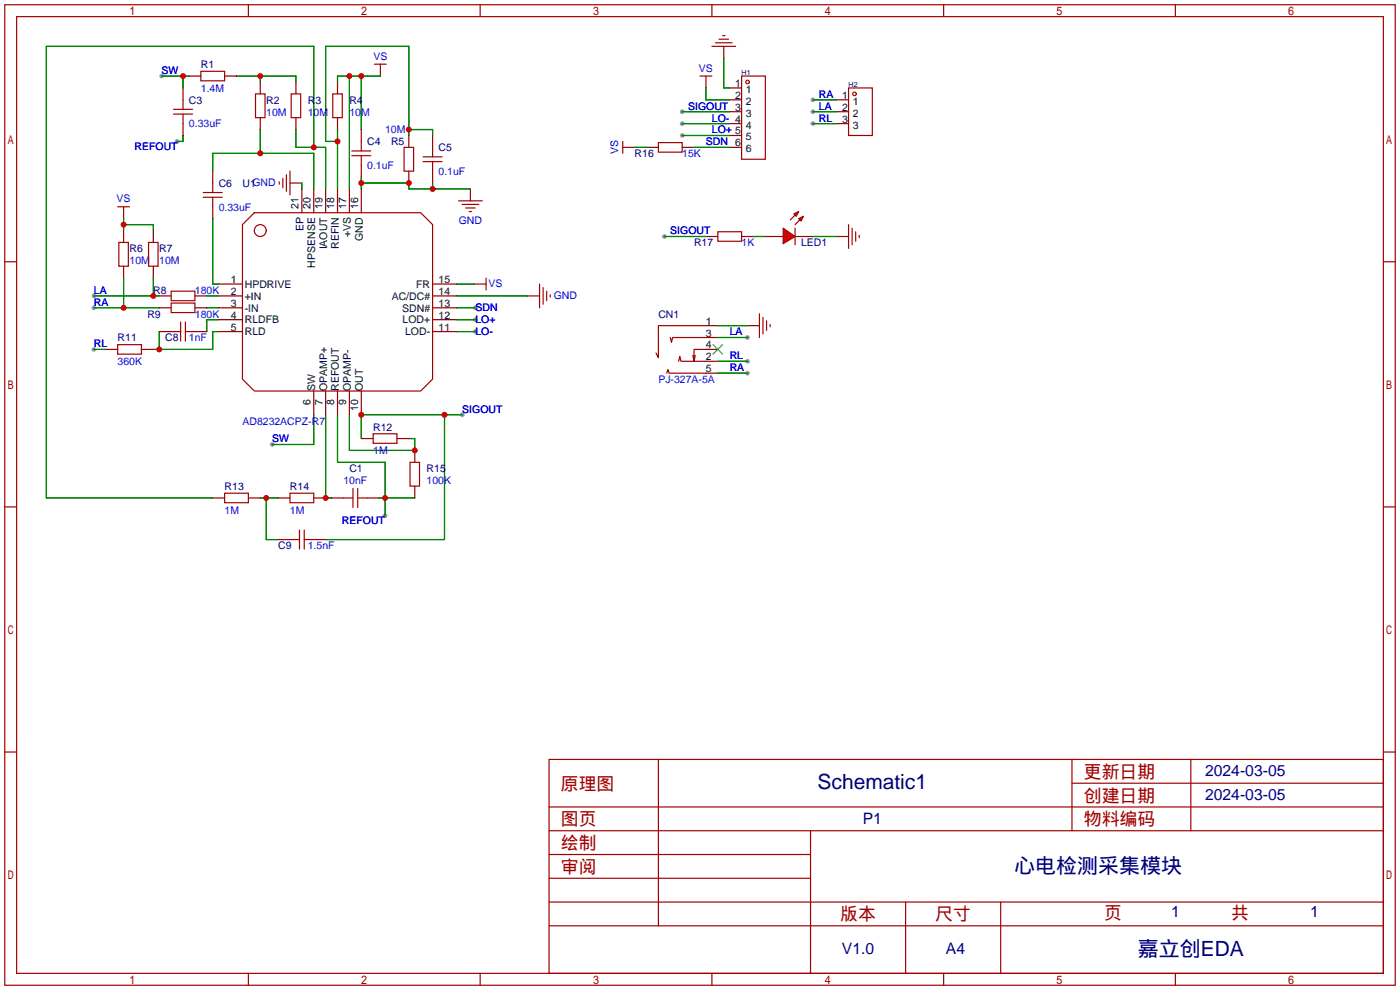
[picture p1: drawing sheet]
<svg xmlns="http://www.w3.org/2000/svg" width="299mm" height="212mm" viewBox="0 0 299 212" stroke-linecap="round" stroke-linejoin="round" font-family="sans-serif">
<g fill="#999">
<circle cx="101.6" cy="65.8" r=".51"/>
<circle cx="101.6" cy="68.3" r=".51"/>
<circle cx="101.6" cy="70.9" r=".51"/>
<circle cx="58.2" cy="95" r=".51"/>
<circle cx="34.5" cy="16.3" r=".51"/>
<circle cx="37.8" cy="30.2" r=".51"/>
<circle cx="82.3" cy="110.2" r=".51"/>
<circle cx="98.8" cy="88.6" r=".51"/>
<circle cx="20.1" cy="65.8" r=".51"/>
<circle cx="20.1" cy="74.7" r=".51"/>
<circle cx="145.8" cy="23.9" r=".51"/>
<circle cx="145.8" cy="26.4" r=".51"/>
<circle cx="145.8" cy="29" r=".51"/>
<circle cx="173.7" cy="21.3" r=".51"/>
<circle cx="173.7" cy="23.9" r=".51"/>
<circle cx="173.7" cy="26.4" r=".51"/>
<circle cx="142" cy="50.5" r=".51"/>
<circle cx="20.1" cy="63.2" r=".51"/>
<circle cx="159.8" cy="72.1" r=".51"/>
<circle cx="159.8" cy="77.2" r=".51"/>
<circle cx="159.8" cy="79.8" r=".51"/>
</g>
<g fill="none" stroke="#a10000" stroke-width=".25">
<path d="M1 1h297.2v209.6h-297.2zM3.6 3.6h292.1v204.4h-292.1zM53.1 1v2.6M80 13.7h2.6M81.3 13.7v2.6M102.6 1v2.6M149.6 16.3h2.5M150.9 16.3v2.5M152.1 1v2.6M152.1 9.9h5.1M152.9 9.1h3.6M153.7 8.4h2"/>
<path d="M154.4 7.6h.5M158.5 16.3h5.1v17.7h-5.1zM181.4 18.8h5v10.2h-5zM201.7 1v2.6M251.2 1v2.6M59.7 38.9v.5M60.5 38.1v2M61.2 37.3v3.6M62 39.1h2.5M62 36.6v5.1M133.1 31.5h2.5M133.1 30.2v2.6"/>
<path d="M140.7 30.5h5.1v2h-5.1zM1 55.9h2.6M25.1 44.2h2.6M26.4 44.2v2.5M98 42.9h5.1M98.8 43.7h3.5M99.5 44.4h2.1M100.3 45.2h.5M100.5 40.4v2.5M103.9 59.4v2.6M153.4 49.5h5.1v2.1h-5.1zM169.9 48.8v3.5"/>
<path d="M181.4 48v5.1M182.1 48.8v3.5M182.9 49.5v2.1M183.6 50.3v.5M295.7 55.9h2.5M101.3 60.7h2.6M112.8 63.2h2.5M115.3 60.7v5.1M116.1 61.5v3.5M116.8 62.2v2.1M117.6 63v.5M1 108.3h2.6"/>
<path d="M295.7 108.3h2.5M1 160.7h2.6M117.3 162.3h178.4v45.7h-178.4zM117.3 177.5h178.4M117.3 172.5h178.4M140.7 162.3v35.6M173.2 177.5v30.5M229.1 162.3v15.2M229.1 167.4h66.6M254.5 162.3v15.2M295.7 160.7h2.5M117.3 182.6h55.9"/>
<path d="M117.3 197.9h178.4M117.3 192.8h178.4M117.3 187.7h55.9M193.5 192.8v15.2M213.9 192.8v15.2M53.1 208v2.6M102.6 208v2.6M152.1 208v2.6M201.7 208v2.6M251.2 208v2.6"/>
<circle cx="159.8" cy="17.5" r=".38"/>
<circle cx="182.6" cy="20.1" r=".38"/>
</g>
<g fill="none" stroke="#870000" stroke-width=".25">
<path d="M81.3 16.3h.1M150.9 18.8h.1M154.7 9.9v2.5M156 18.8h2.5M64.5 39.1h.1M135.6 31.5h.1M138.2 31.5h2.5M145.8 31.5h2.5M156 21.3h2.5M156 23.9h2.5M156 26.4h2.5M156 29h2.5"/>
<path d="M156 31.5h2.5M178.8 21.3h2.6M178.8 23.9h2.6M178.8 26.4h2.6M26.4 46.7h.1M100.5 40.4h.1M150.9 50.5h2.5M158.5 50.5h2.5M178.8 50.5h2.6M101.3 60.7h.1M112.8 63.2h.1"/>
</g>
<g fill="none" stroke="#008700" stroke-width=".25">
<path d="M34.5 16.3h5.9M39.1 16.3v2.5M50.5 16.3h12.7v1.2M55.6 16.3v1.2M74.7 16.3v24.1M77.2 16.3v11.4M81.3 16.3h-9.2v1.2M150.9 18.8v2.5h5.1M154.7 12.4v6.4h1.3M39.1 29v1.2h-1.3M45.5 36.6v-3.8h21.6v7.6M55.6 27.7v5.1"/>
<path d="M63.2 27.7v3.8h6.4v8.9M64.5 39.1v1.3M67.1 31.5v-21.6h-57.2v96.5h35.6M72.1 27.7v12.7M77.2 39.1h10.2v1.3h13.1M77.2 37.8v2.6M87.4 29v-19.1h-17.8v20.3h2.5M87.4 27.7h5.1v1.3M92.5 39.1v1.3M135.6 31.5h2.6M145.8 23.9h10.2M145.8 26.4h10.2"/>
<path d="M145.8 29h10.2M148.3 31.5h7.7M173.7 21.3h5.1M173.7 23.9h5.1M173.7 26.4h5.1M26.4 46.7v2.6M26.4 59.4v6.4M26.4 48h6.4v1.3M142 50.5h8.9M161 50.5h2.6M173.7 50.5h5.1M20.1 65.8h13.9"/>
<path d="M20.1 74.7h2.5M34 70.9v3.8M44.2 65.8h2.5M46.7 68.3h-2.5v2.6M46.7 70.9h-1.2v3.8h-12.7M97.5 60.7h3.8M97.5 63.2h15.3M97.5 65.8h4.1M97.5 68.3h4.1M97.5 70.9h4.1M67.1 88.6v6.4h-8.9M69.6 88.6v17.8h1.3"/>
<path d="M72.1 88.6v10.2h10.2v11.4M74.7 88.6v7.7h13.9v-2.6h-1.2M95 88.6v26.7h-25.4M98.8 88.6h-21.6v5.1M55.6 106.4h3.8M56.9 106.4v8.9h2.5M81 106.4h7.6"/>
</g>
<g fill="#f00" stroke="#a10000" stroke-width=".25">
<path d="M167.4 48.8l2.5 1.7-2.5 1.6z"/>
<path d="M169.7 45.7l1-.5-.5 1z"/>
<path d="M170.7 46.7l1-.5-.5 1z"/>
</g>
<g fill="none" stroke="#a10000" stroke-width=".25">
<path d="M42.9 15.2h5.1v2.1h-5.1zM37.1 24.4h4M37.1 23.4h4M39.1 21.3v2.1M39.1 24.4v2M45.5 39.1v2M54.6 20.1h2v5h-2zM62.2 20.1h2.1v5h-2.1zM71.1 20.1h2.1v5h-2.1zM75.2 33.3h4M75.2 32.3h4M77.2 30.2v2.1"/>
<path d="M77.2 33.3v2M86.4 31.5h2v5.1h-2zM90.4 34.5h4.1M90.4 33.5h4.1M92.5 31.5v2M92.5 34.5v2.1M25.4 51.8h2v5.1h-2zM31.7 51.8h2.1v5.1h-2.1zM43.4 42.2h4.1M43.4 41.1h4.1M45.5 42.2v2M54.4 45.5h35.5l2.6 2.5v33l-2.6 2.6h-35.5l-2.6-2.6v-33z"/>
<path d="M169.9 46l-1 1M170.9 47l-1 1M25.1 73.7h5.1v2h-5.1zM36.6 64.8h5.1v2h-5.1zM36.6 62.2h5.1v2.1h-5.1zM36.6 70.9h2M38.6 68.8v4.1M39.6 68.8v4.1M39.6 70.9h2.1M142.5 79.8l.2-.8 .3 .8h7.9M143.3 72.1l.2 1.1 .3-1.1h7.1M145 77.2l.3-1 .2 1h5.4"/>
<path d="M148.6 75.9l-.3 1.3M150.9 69.6h-10.2v6.9l-.5-1.1M151.6 74.7h-3.3v2.5l-.2-1.3M162.3 67.1v5M163.1 67.8v3.6M163.8 68.6v2M164.6 69.3v.5M79.8 92.7h5v2h-5zM87.6 98.8h2.1v5.1h-2.1zM48 105.4h5.1v2h-5.1zM62 105.4h5.1v2h-5.1zM62 115.3h2"/>
<path d="M64 113.3v4M65 113.3v4M65 115.3h2.1M73.4 106.4h2M75.4 104.4v4.1M76.5 104.4v4.1M76.5 106.4h2"/>
<circle cx="55.6" cy="49.3" r="1.27"/>
</g>
<g fill="none" stroke="#870000" stroke-width=".25">
<path d="M39.1 18.8v2.5M40.4 16.3h2.5M48 16.3h2.5M55.6 17.5v2.6M63.2 17.5v2.6M72.1 17.5v2.6M39.1 26.4v2.6M45.5 36.6v2.5M55.6 25.1v2.6M63.2 25.1v2.6M72.1 25.1v2.6M77.2 27.7v2.5"/>
<path d="M77.2 35.3v2.5M87.4 29v2.5M87.4 36.6v2.5M92.5 29v2.5M92.5 36.6v2.5M26.4 49.3v2.5M26.4 56.9v2.5M32.8 49.3v2.5M32.8 56.9v2.5M45.5 44.2v2.5M64.5 40.4v5.1M67.1 40.4v5.1"/>
<path d="M69.6 40.4v5.1M72.1 40.4v5.1M74.7 40.4v5.1M77.2 40.4v5.1M163.6 50.5h3.8M169.9 50.5h3.8M22.6 74.7h2.5M30.2 74.7h2.6M34 63.2h2.6M34 65.8h2.6M34 70.9h2.6M41.7 63.2h2.5"/>
<path d="M41.7 65.8h2.5M41.7 70.9h2.5M46.7 60.7h5.1M46.7 63.2h5.1M46.7 65.8h5.1M46.7 68.3h5.1M46.7 70.9h5.1M92.5 60.7h5M92.5 63.2h5M92.5 65.8h5M92.5 68.3h5M92.5 70.9h5"/>
<path d="M150.9 74.7h2.5M150.9 79.8h2.5M150.9 72.1h2.5M150.9 77.2h2.5M150.9 69.6h2.5M159.8 69.6h2.5M67.1 83.6v5M69.6 83.6v5M72.1 83.6v5M74.7 83.6v5M77.2 83.6v5M77.2 93.7h2.6"/>
<path d="M84.8 93.7h2.6M88.6 96.3v2.5M45.5 106.4h2.5M53.1 106.4h2.5M59.4 106.4h2.6M59.4 115.3h2.6M67.1 106.4h2.5M67.1 115.3h2.5M70.9 106.4h2.5M78.5 106.4h2.5M88.6 103.9v2.5"/>
</g>
<path d="M32.8 59.4v3.8M45.5 46.7v14h1.2M20.1 63.2h13.9M44.2 63.2h2.5M153.4 69.6h6.4M153.4 72.1h6.4M153.4 77.2h6.4M153.4 79.8h6.4" fill="none" stroke="#008700" stroke-width=".25"/>
<path d="M152.4 73.7l2 2M154.4 73.7l-2 2" fill="none" stroke="#3c3" stroke-width=".25"/>
<g fill="#c00">
<circle cx="72.1" cy="30.2" r=".63"/>
<circle cx="87.4" cy="27.7" r=".63"/>
<circle cx="74.7" cy="16.3" r=".63"/>
<circle cx="77.2" cy="16.3" r=".63"/>
<circle cx="77.2" cy="39.1" r=".63"/>
<circle cx="92.5" cy="40.4" r=".63"/>
<circle cx="87.4" cy="39.1" r=".63"/>
<circle cx="67.1" cy="31.5" r=".63"/>
<circle cx="55.6" cy="16.3" r=".63"/>
<circle cx="55.6" cy="32.8" r=".63"/>
<circle cx="39.1" cy="16.3" r=".63"/>
<circle cx="56.9" cy="106.4" r=".63"/>
<circle cx="69.6" cy="106.4" r=".63"/>
<circle cx="82.3" cy="106.4" r=".63"/>
<circle cx="88.6" cy="96.3" r=".63"/>
<circle cx="77.2" cy="88.6" r=".63"/>
<circle cx="95" cy="88.6" r=".63"/>
<circle cx="26.4" cy="48" r=".63"/>
<circle cx="26.4" cy="65.8" r=".63"/>
<circle cx="34" cy="74.7" r=".63"/>
<circle cx="32.8" cy="63.2" r=".63"/>
</g>
<g font-size="4.5" fill="#000080">
<text x="174.7" y="168.7">Schematic1</text>
<text x="216.8" y="186.5">心电检测采集模块</text>
<text x="243.2" y="204.3">嘉立创EDA</text>
</g>
<g font-size="3.8" fill="#a00000">
<text x="231.6" y="166.2">更新日期</text>
<text x="119.9" y="168.8">原理图</text>
<text x="231.6" y="171.3">创建日期</text>
<text x="119.9" y="176.4">图页</text>
<text x="231.6" y="176.4">物料编码</text>
<text x="119.9" y="181.5">绘制</text>
<text x="119.9" y="186.6">审阅</text>
<text x="179.6" y="196.7">版本</text>
<text x="199.9" y="196.7">尺寸</text>
<text x="236" y="196.5">页</text>
<text x="263.1" y="196.5">共</text>
</g>
<g font-size="3.4" fill="#000080">
<text x="257.6" y="165.9">2024-03-05</text>
<text x="257.6" y="170.9">2024-03-05</text>
<text x="184.4" y="176">P1</text>
<text x="250.3" y="196.1">1</text>
<text x="280" y="196.1">1</text>
<text x="179.9" y="204">V1.0</text>
<text x="202.2" y="204">A4</text>
</g>
<g font-size="2.2" fill="#00f">
<text x="34.5" y="15.8">SW</text>
<text x="79.8" y="12.8">VS</text>
<text x="149.4" y="15.3">VS</text>
<text x="42.9" y="19.6">1.4M</text>
<text x="147.1" y="23.4">SIGOUT 3</text>
<text x="175" y="20.9">RA</text>
<text x="175" y="23.4">LA</text>
<text x="40.4" y="27.2">0.33uF</text>
<text x="56.9" y="24.7">10M</text>
<text x="65.8" y="24.7">10M</text>
<text x="74.7" y="24.7">10M</text>
<text x="82.3" y="28.5">10M</text>
<text x="152.1" y="26">LO- 4</text>
<text x="152.1" y="28.5">LO+ 5</text>
<text x="175" y="26">RL</text>
<text x="28.8" y="32">REFOUT</text>
<text x="132.1" y="33" transform="rotate(-90 132.1 33)">VS</text>
<text x="145.8" y="33.6">15K</text>
<text x="150.9" y="31">SDN 6</text>
<text x="78.5" y="36.1">0.1uF</text>
<text x="93.7" y="37.4">0.1uF</text>
<text x="24.9" y="43.2">VS</text>
<text x="46.7" y="45">0.33uF</text>
<text x="98" y="47.8">GND</text>
<text x="143.3" y="50.1">SIGOUT</text>
<text x="158.5" y="52.6">1K</text>
<text x="27.7" y="56.4">10M</text>
<text x="34" y="56.4">10M</text>
<text x="20.1" y="65.3">RA</text>
<text x="20.1" y="62.8">LA</text>
<text x="41.7" y="62.8">180K</text>
<text x="104.4" y="61.4">VS</text>
<text x="118.4" y="63.9">GND</text>
<text x="41.7" y="67.9">180K</text>
<text x="101.6" y="66.5">SDN</text>
<text x="101.6" y="69">LO+</text>
<text x="101.6" y="71.5">LO-</text>
<text x="156" y="71.7">LA</text>
<text x="20.1" y="74.2">RL</text>
<text x="40.4" y="73">1nF</text>
<text x="156" y="76.8">RL</text>
<text x="25.1" y="78">360K</text>
<text x="140.7" y="81.8">PJ-327A-5A</text>
<text x="156" y="79.3">RA</text>
<text x="98.8" y="88.2">SIGOUT</text>
<text x="51.8" y="90.7">AD8232ACPZ-R7</text>
<text x="58.2" y="94.5">SW</text>
<text x="79.8" y="97.1">1M</text>
<text x="73.4" y="103.4">10nF</text>
<text x="91.2" y="103.4">100K</text>
<text x="48" y="109.8">1M</text>
<text x="62" y="109.8">1M</text>
<text x="73.1" y="112">REFOUT</text>
<text x="65.8" y="117.4">1.5nF</text>
</g>
<g font-size="2.2" fill="#000080">
<text x="42.9" y="14.5">R1</text>
<text x="40.4" y="22.2">C3</text>
<text x="56.9" y="22.2">R2</text>
<text x="65.8" y="22.2">R3</text>
<text x="74.7" y="22.2">R4</text>
<text x="78.5" y="31">C4</text>
<text x="83.6" y="31">R5</text>
<text x="93.7" y="32.3">C5</text>
<text x="135.6" y="33.6">R16</text>
<text x="46.7" y="39.9">C6</text>
<text x="51.8" y="39.9">U1GND</text>
<text x="27.7" y="53.9">R6</text>
<text x="34" y="53.9">R7</text>
<text x="148.3" y="52.6">R17</text>
<text x="171.2" y="52.6">LED1</text>
<text x="32.8" y="62.8">R8</text>
<text x="31.5" y="67.9">R9</text>
<text x="140.7" y="67.9">CN1</text>
<text x="25.1" y="73">R11</text>
<text x="35.3" y="73">C8</text>
<text x="79.8" y="92">R12</text>
<text x="74.7" y="100.9">C1</text>
<text x="91.2" y="100.9">R15</text>
<text x="48" y="104.7">R13</text>
<text x="62" y="104.7">R14</text>
<text x="59.4" y="117.4">C9</text>
</g>
<g font-size="2.2">
<text x="157.1" y="18.6">1</text>
<text x="157.1" y="21.1">2</text>
<text x="159.4" y="19.9">1</text>
<text x="159.4" y="22.4">2</text>
<text x="180" y="21.1">1</text>
<text x="180" y="23.7">2</text>
<text x="182.3" y="22.4">1</text>
<text x="159.4" y="24.9">3</text>
<text x="159.4" y="27.5">4</text>
<text x="180" y="26.2">3</text>
<text x="182.3" y="24.9">2</text>
<text x="182.3" y="27.5">3</text>
<text x="159.4" y="30">5</text>
<text x="159.4" y="32.6">6</text>
<text x="63.8" y="44.7" transform="rotate(-90 63.8 44.7)">21</text>
<text x="66.4" y="44.7" transform="rotate(-90 66.4 44.7)">20</text>
<text x="68.9" y="44.7" transform="rotate(-90 68.9 44.7)">19</text>
<text x="71.4" y="44.7" transform="rotate(-90 71.4 44.7)">18</text>
<text x="74" y="44.7" transform="rotate(-90 74 44.7)">17</text>
<text x="76.5" y="44.7" transform="rotate(-90 76.5 44.7)">16</text>
<text x="64.8" y="49.4" transform="rotate(-90 64.8 49.4)">EP</text>
<text x="69.9" y="53.3" transform="rotate(-90 69.9 53.3)">IAOUT</text>
<text x="72.4" y="53.2" transform="rotate(-90 72.4 53.2)">REFIN</text>
<text x="75" y="50.8" transform="rotate(-90 75 50.8)">+VS</text>
<text x="77.5" y="51.4" transform="rotate(-90 77.5 51.4)">GND</text>
<text x="67.4" y="57.2" transform="rotate(-90 67.4 57.2)">HPSENSE</text>
<text x="49.3" y="60.5">1</text>
<text x="49.3" y="63">2</text>
<text x="49.3" y="65.6">3</text>
<text x="52.3" y="61.5">HPDRIVE</text>
<text x="52.3" y="64">+IN</text>
<text x="83.7" y="64">AC/DC#</text>
<text x="89" y="61.5">FR</text>
<text x="93.7" y="65.6">13</text>
<text x="93.7" y="63">14</text>
<text x="93.7" y="60.5">15</text>
<text x="49.3" y="68.1">4</text>
<text x="49.3" y="70.7">5</text>
<text x="52.3" y="66.6">-IN</text>
<text x="52.3" y="69.1">RLDFB</text>
<text x="52.3" y="71.7">RLD</text>
<text x="86" y="66.6">SDN#</text>
<text x="86" y="69.1">LOD+</text>
<text x="86.6" y="71.7">LOD-</text>
<text x="93.7" y="70.7">11</text>
<text x="93.7" y="68.1">12</text>
<text x="150.9" y="71.9">3</text>
<text x="150.9" y="69.4">1</text>
<text x="150.9" y="74.5">4</text>
<text x="150.9" y="77">2</text>
<text x="67.4" y="83.5" transform="rotate(-90 67.4 83.5)">SW</text>
<text x="69.9" y="83.5" transform="rotate(-90 69.9 83.5)">OPAMP+</text>
<text x="72.4" y="83.5" transform="rotate(-90 72.4 83.5)">REFOUT</text>
<text x="75" y="83.5" transform="rotate(-90 75 83.5)">OPAMP-</text>
<text x="77.5" y="83.5" transform="rotate(-90 77.5 83.5)">OUT</text>
<text x="150.9" y="79.5">5</text>
<text x="66.4" y="86.6" transform="rotate(-90 66.4 86.6)">6</text>
<text x="68.9" y="86.6" transform="rotate(-90 68.9 86.6)">7</text>
<text x="71.4" y="86.6" transform="rotate(-90 71.4 86.6)">8</text>
<text x="74" y="86.6" transform="rotate(-90 74 86.6)">9</text>
<text x="76.5" y="87.8" transform="rotate(-90 76.5 87.8)">10</text>
</g>
<g font-size="1.5" fill="#000080">
<text x="158.5" y="16">H1</text>
<text x="181.4" y="18.5">H2</text>
</g>
</svg>
